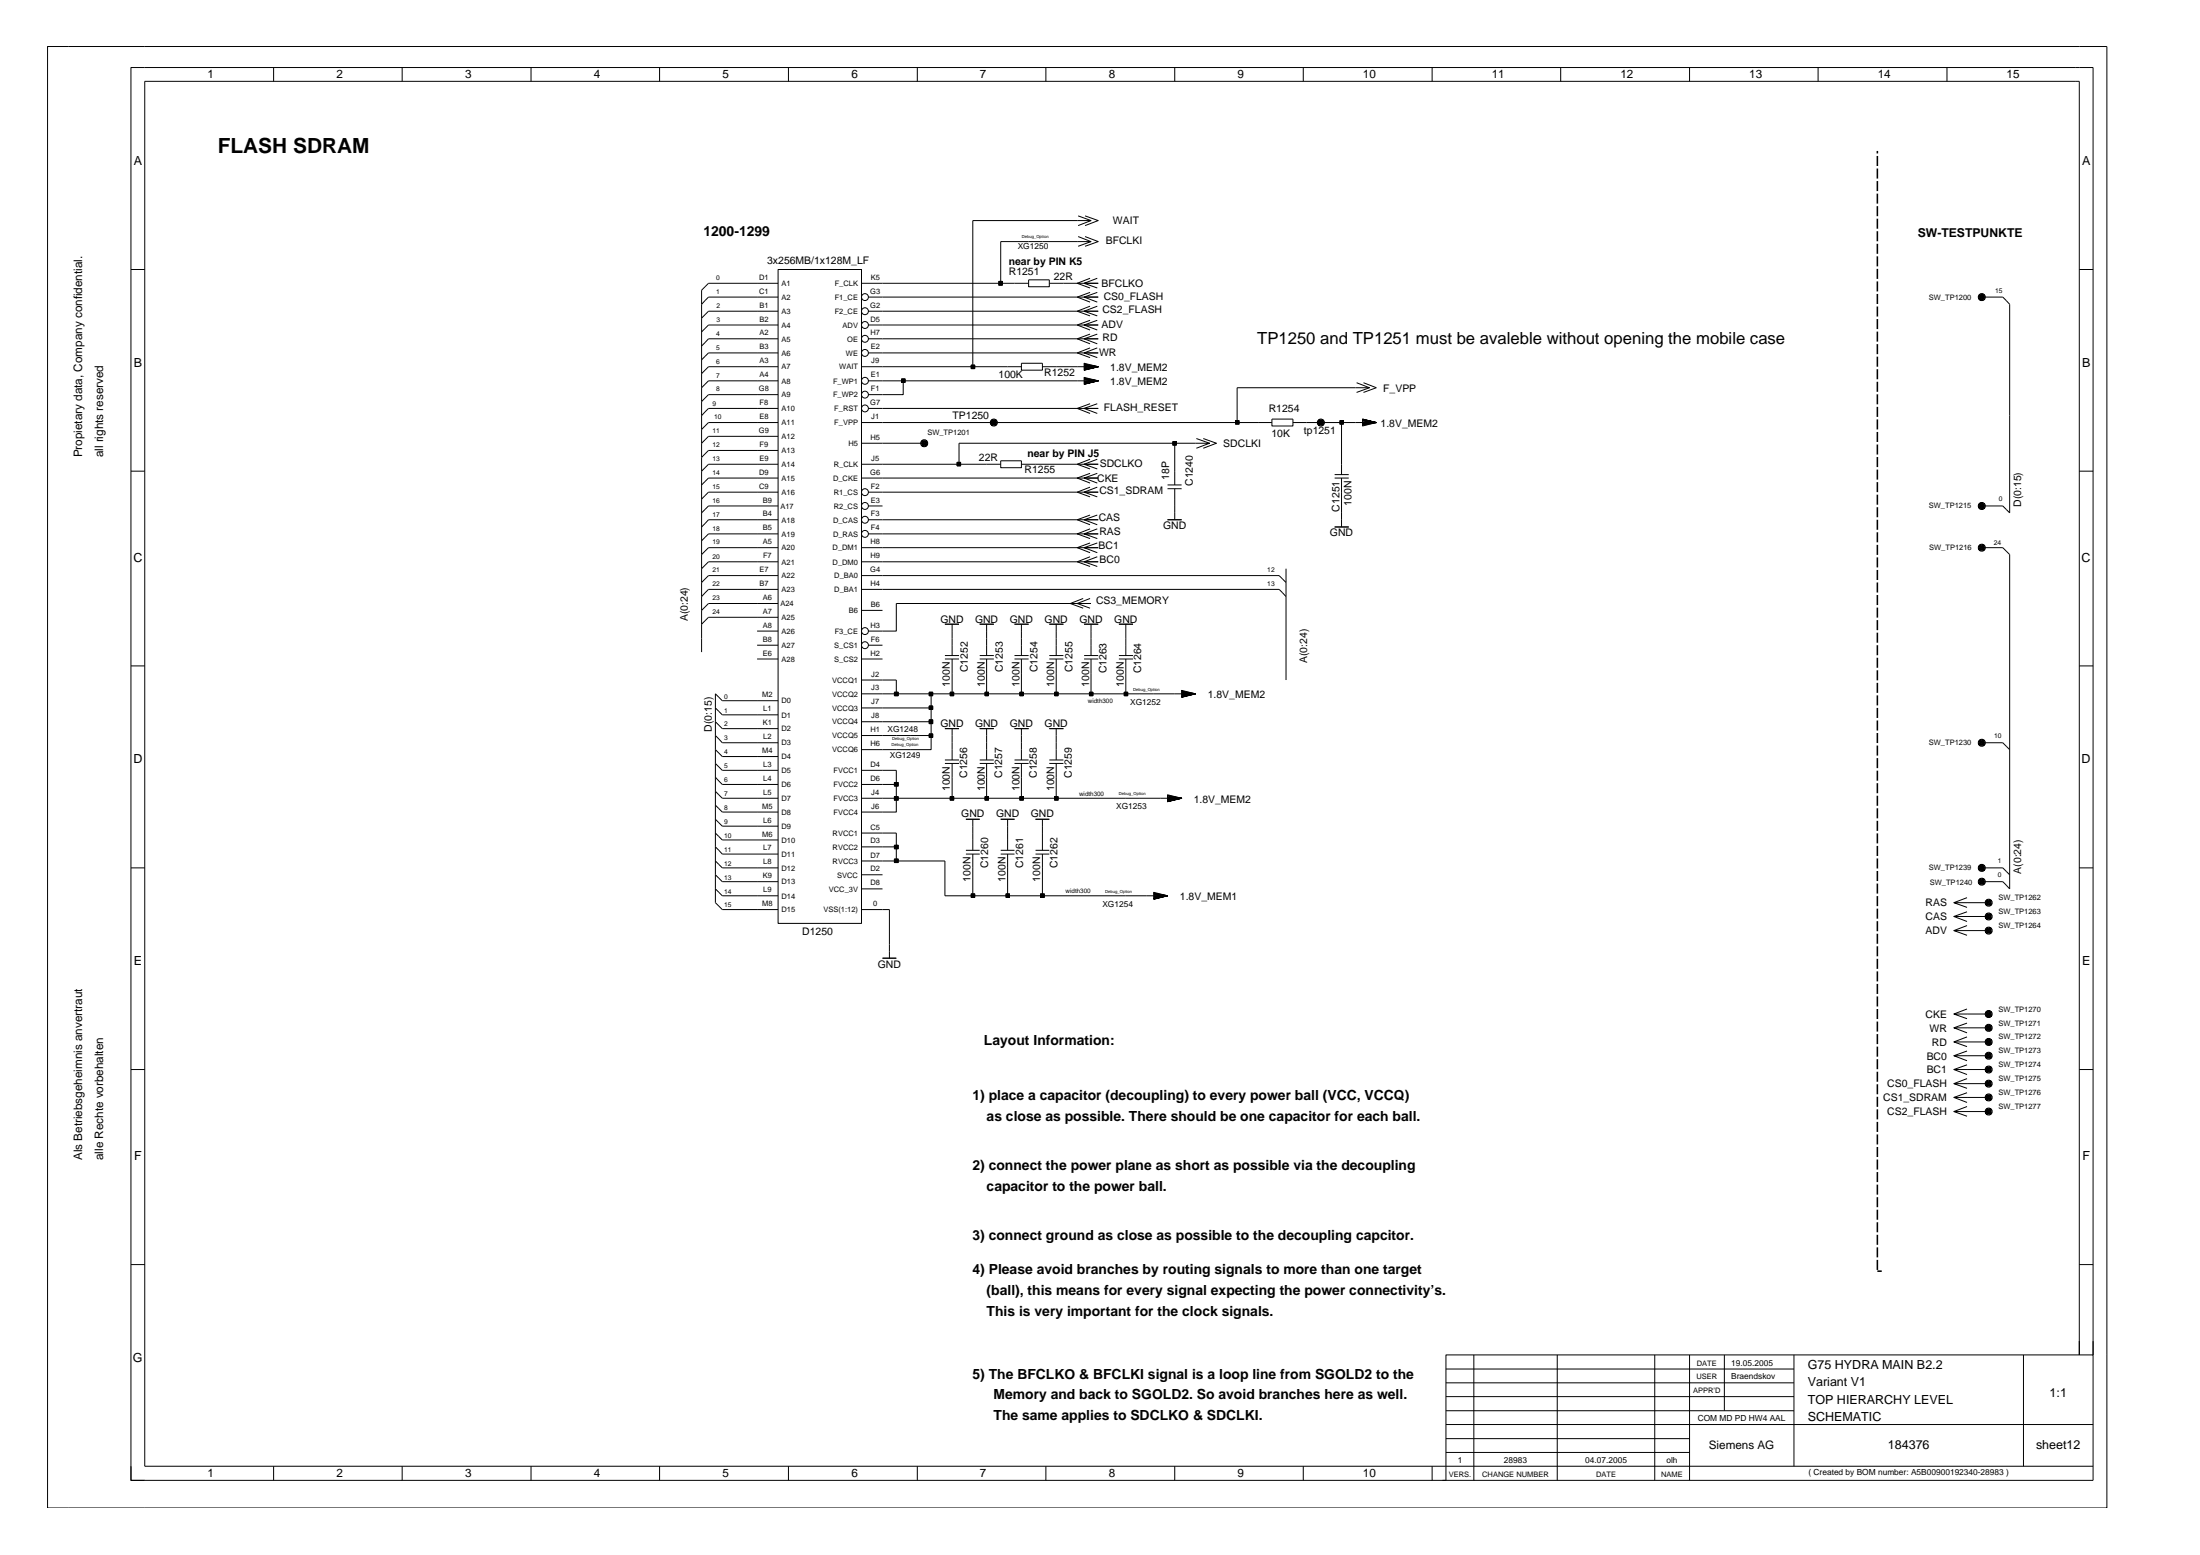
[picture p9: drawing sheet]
<svg xmlns="http://www.w3.org/2000/svg" width="594mm" height="420mm" viewBox="0 0 594 420" stroke-linecap="round" stroke-linejoin="round" font-family="sans-serif">
<g fill="none" stroke="#000" stroke-width=".27">
<path d="M12.8 12.6h556.1v394.5h-556.1zM73.9 18.2v3.8M108.6 18.2v3.8M143.4 18.2v3.8M178.1 18.2v3.8M212.9 18.2v3.8M247.7 18.2v3.8M282.4 18.2v3.8M317.2 18.2v3.8M351.9 18.2v3.8M386.7 18.2v3.8M421.4 18.2v3.8"/>
<path d="M456.2 18.2v3.8M491 18.2v3.8M525.8 18.2v3.8M291.1 58.3l3.5 1.2M293 58.3l3.6 1.2-3.6 1.4M35.4 72.8h3.7M210.1 72.8h22.5v176.5h-22.5zM210.1 76.5h-18.8l-1.8 1.8v97.8M232.6 76.5h45.2M269.7 76h1v1h-1zM277.8 75.6h5.6v1.8h-5.6zM291.1 60.9l3.5-1.4h-31.9v39.5"/>
<path d="M291.1 66.5l3.5-1.3h-24.4v11.3M291.1 63.9l3.5 1.3M292.7 76.5l3.6 1.3M293 63.9l3.6 1.3-3.6 1.3M294.4 75.1l-3.5 1.4 3.5 1.3M294.4 78.9l-3.5 1.3 3.5 1.4M296.3 75.1l-3.6 1.4h3.9h-13.2M296.3 78.9l-3.6 1.3 3.6 1.4M561.5 72.8h3.7M210.1 99h-18.8l-1.8 1.9M210.1 84h-18.8l-1.8 1.9M210.1 95.3h-18.8l-1.8 1.8"/>
<path d="M210.1 91.5h-18.8l-1.8 1.9M210.1 87.7h-18.8l-1.8 1.9M210.1 80.2h-18.8l-1.8 2M232.6 99h43.2M234.5 91.5h62.1M234.5 87.7h62.1M234.5 84h62.1M234.5 80.2h62.1M234.5 95.3h62.1M262.3 98.6h.9v.9h-.9zM275.8 98.1h5.7v1.8h-5.7zM281.5 99h15.1l-3.9 .2"/>
<path d="M292.7 99.8l3.9-.8-3.9 .9v-1.8l3.9 .9-3.9 .9M292.7 99.4l3.9-.4-3.9 .6M292.7 98.7l3.9 .3-3.9-.2M292.7 98.2l3.9 .8-3.9-.5M294.4 86.5l-3.5 1.2 3.5 1.4M294.4 82.7l-3.5 1.3 3.5 1.3M294.4 90.2l-3.5 1.3 3.5 1.3M294.4 93.9l-3.5 1.4 3.5 1.2M296.3 86.5l-3.6 1.2 3.6 1.4M296.3 82.7l-3.6 1.3 3.6 1.3M296.3 90.2l-3.6 1.3 3.6 1.3M296.3 93.9l-3.6 1.4 3.6 1.2"/>
<path d="M534.8 80l.5-.1 .2 .5-.5 .1zM535.1 80.2h5.7l1.9 2v56.3l-1.9-1.9h-5.7M210.1 114.1h-18.8l-1.8 1.8M210.1 102.8h-18.8l-1.8 1.9M210.1 106.5h-18.8l-1.8 1.9M210.1 110.3h-18.8l-1.8 1.9M210.1 117.8h-18.8l-1.8 1.9M232.6 114.1h110.9M232.6 119.7h17M234.5 102.8h62.1l-3.9 .2M243.5 102.3h.9v.9h-.9zM243.9 102.8v3.7h-9.4"/>
<path d="M249.2 119.5l.5-.2 .2 .5-.5 .2zM267.9 113.6h.9v.9h-.9zM268 113.9l.5-.2 .2 .5-.5 .2zM292.7 103.6l3.9-.8-3.9 .9v-1.8l3.9 .9-3.9 .9M292.7 103.2l3.9-.4-3.9 .5M292.7 102.4l3.9 .4-3.9-.2M292.7 102.1l3.9 .7-3.9-.6M292.7 110.3l3.6 1.3M294.4 109l-3.5 1.3 3.5 1.3M296.3 109l-3.6 1.3h3.9h-62.1M316.7 119.2h.9v1h-.9zM317.2 119.7v11.2"/>
<path d="M323.1 118.4l3.5 1.3M324.9 118.4l3.6 1.3-3.6 1.3M333.6 113.6h1v.9h-1zM343.5 113.1h5.6v1.9h-5.6zM356.2 113.6h.9v.9h-.9zM356.3 113.9l.5-.2 .2 .5-.5 .2zM361.8 113.6h1v.9h-1zM362.3 114.1v14M366.3 103.3l3.5 1.4-3.5 1.2M367.9 113.1l3.8 1-3.8 .9v-1.9l3.8 1-3.8-.8M367.9 113.5l3.8 .6-3.8-.4M367.9 113.9l3.8 .2h-22.6"/>
<path d="M367.9 114.2l3.8-.1-3.8 .3M367.9 114.6l3.8-.5-3.8 .7M368.2 103.3l3.5 1.4-3.5 1.2M369.8 104.7h-35.7v9.4M35.4 127.2h3.7M210.1 125.3h-18.8l-1.8 1.9M210.1 129.1h-18.8l-1.8 1.8M210.1 136.6h-18.8l-1.8 1.9M210.1 132.9h-18.8l-1.8 1.8M210.1 121.6h-18.8l-1.8 1.9M232.6 125.3h37.6M234.5 132.9h62.1"/>
<path d="M234.5 136.6h3.8M258.5 124.8h.9v1h-.9zM270.2 124.4h5.6v1.9h-5.6zM275.8 125.3h20.8M292.7 129.1l3.6 1.3M294.4 127.8l-3.5 1.3 3.5 1.3M294.4 139.1l-3.5 1.2 3.5 1.4M294.4 124l-3.5 1.3 3.5 1.3M294.4 131.5l-3.5 1.4 3.5 1.2M296.3 139.1l-3.6 1.2 3.6 1.4M296.3 127.8l-3.6 1.3h3.9h-64M296.3 124l-3.6 1.3 3.6 1.3"/>
<path d="M296.3 131.5l-3.6 1.4 3.6 1.2M315.3 130.9h3.8M315.3 131.9h3.8M317.2 131.9v8.4M323.1 121l3.5-1.3h-67.6v5.6M360.4 129.1h3.8M360.4 128.1h3.8M362.3 129.1v13.2M534.8 136.4l.5-.1 .2 .5-.5 .1zM561.5 127.2h3.7M210.1 159.1h-18.8l-1.8 2M210.1 140.3h-18.8l-1.8 2"/>
<path d="M210.1 151.7h-18.8l-1.8 1.8M210.1 147.9h-18.8l-1.8 1.8M210.1 144.1h-18.8l-1.8 1.9M210.1 155.4h-18.8l-1.8 1.9M232.6 147.9h64h-3.9l3.6 1.3M232.6 151.7h64M232.6 155.4h112.8l1.9 1.9M232.6 159.1h112.8l1.9 2M234.5 144.1h62.1h-3.9l3.6 1.3M234.5 140.3h62.1M294.4 146.6l-3.5 1.3 3.5 1.3M294.4 142.8l-3.5 1.3 3.5 1.3"/>
<path d="M294.4 150.3l-3.5 1.4 3.5 1.2M296.3 150.3l-3.6 1.4 3.6 1.2M296.3 146.6l-3.6 1.3M296.3 142.8l-3.6 1.3M315.3 140.3h3.8M347.3 153.5v30.1M360.4 142.3h3.8M534.8 147.7l.5-.2 .2 .5-.5 .2zM535.1 147.9h5.7l1.9 1.8v90.3l-1.9-2h-5.7M35.4 179.8h3.7M204.4 177.9h5.7M204.4 170.4h5.7"/>
<path d="M204.4 174.2h5.7M210.1 162.9h-18.8l-1.8 1.9M210.1 166.7h-18.8l-1.8 1.8M232.6 177.9h5.7M232.6 164.8h5.7M234.5 174.2h3.8M255.2 168.5h3.8M255.2 177.9h3.8M255.2 177h3.8M257.1 168.5v8.5M257.1 177.9v9.4M264.6 168.5h3.8"/>
<path d="M264.6 177.9h3.8M264.6 177h3.8M266.4 168.5v8.5M266.4 177.9v9.4M274 168.5h3.8M274 177.9h3.8M274 177h3.8M275.8 168.5v8.5M275.8 177.9v9.4M283.4 168.5h3.8M283.4 177.9h3.8M283.4 177h3.8"/>
<path d="M285.2 168.5v8.5M285.2 177.9v9.4M292.5 161.6l-3.5 1.3 3.5 1.3M292.7 168.5h3.9M292.7 177.9h3.9M292.7 177h3.9M294.4 161.6l-3.5 1.3 3.5 1.3M294.6 162.9h-52.6v7.5h-7.5M294.6 168.5v8.5M294.6 177.9v9.4M302.1 168.5h3.9M302.1 177.9h3.9"/>
<path d="M302.1 177h3.9M304 168.5v8.5M304 177.9v9.4M561.5 179.8h3.7M193.2 194.8l1.8 1.9h15.1M193.2 191.1l1.8 1.9h15.1M193.2 198.6l1.8 1.9h15.1M210.1 189.2h-15.1l-1.8-1.9v56.4l1.8 1.9h15.1M232.6 187.3h90.2l-3.7 .2M232.6 191.1h18.8M232.6 183.6h9.4v3.7M232.6 194.8h18.8"/>
<path d="M232.6 198.6h18.8M241.5 186.9h1v.9h-1zM250.9 198.1h1v1h-1zM250.9 194.3h1v1.1h-1zM250.9 190.6h1v.9h-1zM250.9 186.9h1v.9h-1zM251.4 198.6v3.8h-18.8M251.4 187.3v11.3M255.2 196.7h3.8M256.6 186.9h.9v.9h-.9zM257.1 196.7v8.5M264.6 196.7h3.8"/>
<path d="M266 186.9h.9v.9h-.9zM266.4 196.7v8.5M274 196.7h3.8M275.4 186.9h.9v.9h-.9zM275.8 196.7v8.5M283.4 196.7h3.8M284.8 186.9h.9v.9h-.9zM285.2 196.7v8.5M294.2 186.9h.9v.9h-.9zM303.6 186.9h.9v.9h-.9zM319.1 188.1l3.7-.8-3.7 .9v-1.8l3.7 .9-3.7 .9M319.1 187.7l3.7-.4-3.7 .6"/>
<path d="M319.1 187l3.7 .3-3.7-.2M319.1 186.5l3.7 .8-3.7-.5M193.2 209.8l1.8 2h15.1M193.2 217.4l1.8 1.8h15.1M193.2 206.1l1.8 1.9h15.1M193.2 213.6l1.8 1.9h15.1M193.2 202.4l1.8 1.8h15.1M232.6 215.5h86.5l-3.8 .2M232.6 208h9.4v11.2h-9.4M232.6 211.8h9.4M241.5 215.1h1v.9h-1zM241.5 211.3h1v.9h-1z"/>
<path d="M255.2 206.1h3.8M255.2 205.2h3.8M256.6 215.1h.9v.9h-.9zM257.1 206.1v9.4M264.6 206.1h3.8M264.6 205.2h3.8M266 215.1h.9v.9h-.9zM266.4 206.1v9.4M274 206.1h3.8M274 205.2h3.8M275.4 215.1h.9v.9h-.9zM275.8 206.1v9.4"/>
<path d="M283.4 206.1h3.8M283.4 205.2h3.8M284.8 215.1h.9v.9h-.9zM285.2 206.1v9.4M315.3 216.3l3.8-.8-3.8 .9v-1.8l3.8 .9-3.8 .9M315.3 215.9l3.8-.4-3.8 .6M315.3 215.2l3.8 .3-3.8-.2M315.3 214.7l3.8 .8-3.8-.6M534.8 200.3l.5-.1 .2 .5-.5 .2zM535.1 200.5h5.7l1.9 1.9M35.4 234.3h3.7M193.2 236.2l1.8 1.8h15.1"/>
<path d="M193.2 240l1.8 1.8h15.1M193.2 228.6l1.8 2h15.1M193.2 221.2l1.8 1.8h15.1M193.2 224.9l1.8 1.9h15.1M193.2 232.4l1.8 1.9h15.1M232.6 232.4h22.6v9.4h60.1l-3.8 .2M232.6 240h5.7M232.6 224.9h9.4v7.5M232.6 228.6h9.4M232.6 236.2h5.7M241.5 231.9h1v1h-1zM241.5 228.2h1v.9h-1z"/>
<path d="M260.8 230.6h3.8M260.8 221.2h3.8M260.8 229.6h3.8M262.7 221.2v8.4M262.7 230.6v11.2M270.2 230.6h3.8M270.2 221.2h3.8M270.2 229.6h3.8M272.1 221.2v8.4M272.1 230.6v11.2M279.6 230.6h3.8M279.6 221.2h3.8"/>
<path d="M279.6 229.6h3.8M281.5 221.2v8.4M281.5 230.6v11.2M534.8 234.1l.5-.1 .2 .5-.5 .1zM534.8 237.9l.5-.2 .2 .5-.5 .2zM535.1 234.3h5.7l1.9 1.9M561.5 234.3h3.7M232.6 245.6h7.6v13.1M238.3 258.7h3.7M262.3 241.3h.9v1h-.9zM271.7 241.3h.9v1h-.9zM281 241.3h1v1h-1z"/>
<path d="M311.5 242.6l3.8-.8-3.8 1v-1.9l3.8 .9-3.8 1M311.5 242.2l3.8-.4-3.8 .5M311.5 241.4l3.8 .4-3.8-.1M311.5 241.1l3.8 .7-3.8-.6M531.2 242.3l-3.6 1.4M531.2 249.9l-3.6 1.3M531.2 246.2l-3.6 1.2M536.7 243.5l.5-.1 .1 .5-.5 .1zM536.7 247.3l.5-.2 .1 .5-.5 .2zM536.7 251.1l.5-.2 .1 .5-.5 .2zM537 243.7h-9.4l3.6 1.3M537 251.2h-9.4l3.6 1.3"/>
<path d="M537 247.4h-9.4l3.6 1.4M531.2 279.9l-3.6 1.4 3.6 1.3M531.2 272.4l-3.6 1.4M531.2 276.2l-3.6 1.3M536.7 273.6l.5-.2 .1 .5-.5 .2zM536.7 277.3l.5-.2 .1 .6-.5 .1zM537 273.8h-9.4l3.6 1.2M537 277.5h-9.4l3.6 1.3M35.4 288.7h3.7M527.6 281.3h9.4M531.2 283.7l-3.6 1.3M531.2 291.2l-3.6 1.4"/>
<path d="M531.2 287.5l-3.6 1.2M531.2 295l-3.6 1.3M531.2 298.7l-3.6 1.4M536.7 292.4l.5-.2 .1 .5-.5 .2zM536.7 288.6l.5-.2 .1 .5-.5 .2zM536.7 281.1l.5-.1 .1 .5-.5 .1zM536.7 299.9l.5-.2 .1 .6-.5 .1zM536.7 284.8l.5-.1 .1 .5-.5 .2zM536.7 296.1l.5-.2 .1 .5-.5 .2zM537 285h-9.4l3.6 1.4M537 292.6h-9.4l3.6 1.2M537 288.7h-9.4l3.6 1.4"/>
<path d="M537 296.3h-9.4l3.6 1.3M561.5 288.7h3.7M537 300.1h-9.4l3.6 1.3M35.4 341.4h3.7M561.5 341.4h3.7M390.5 377h93.9M390.5 373.3h93.9M390.5 369.6h93.9M398 365.8v33.9M420.5 365.8v33.9M446.8 365.8v33.9M456.2 365.8v33.9"/>
<path d="M465.6 365.8v15.1M484.4 365.8v30M546.4 365.8v30M561.5 365.8v-343.8h-522.4v373.8h526.1M565.2 365.8v-347.6h-529.8v381.5h3.7M35.4 395.8v3.9h3.7M39.1 399.7h526.1v-33.9h-174.7v33.9M73.9 395.8v3.9M108.6 395.8v3.9M143.4 395.8v3.9M178.1 395.8v3.9M212.9 395.8v3.9"/>
<path d="M247.7 395.8v3.9M282.4 395.8v3.9M317.2 395.8v3.9M351.9 395.8v3.9M386.7 395.8v3.9M390.5 392.1h65.7M390.5 388.4h65.7M390.5 384.6h174.7M390.5 380.9h93.9"/>
<circle cx="233.6" cy="80.2" r=".93"/>
<circle cx="233.6" cy="87.7" r=".93"/>
<circle cx="233.6" cy="84" r=".93"/>
<circle cx="233.6" cy="95.3" r=".93"/>
<circle cx="233.6" cy="91.5" r=".93"/>
<circle cx="535.1" cy="80.2" r=".69"/>
<circle cx="535.1" cy="80.2" r=".17"/>
<circle cx="535.2" cy="80.2" r=".94"/>
<circle cx="535.2" cy="80.2" r=".51"/>
<circle cx="233.6" cy="102.8" r=".93"/>
<circle cx="233.6" cy="110.3" r=".93"/>
<circle cx="233.6" cy="106.5" r=".93"/>
<circle cx="249.5" cy="119.7" r=".69"/>
<circle cx="249.6" cy="119.7" r=".17"/>
<circle cx="249.6" cy="119.7" r=".94"/>
<circle cx="249.6" cy="119.7" r=".51"/>
<circle cx="268.3" cy="114.1" r=".69"/>
<circle cx="268.4" cy="114.1" r=".17"/>
<circle cx="268.4" cy="114.1" r=".94"/>
<circle cx="268.4" cy="114.1" r=".51"/>
<circle cx="356.6" cy="114.1" r=".69"/>
<circle cx="356.7" cy="114.1" r=".17"/>
<circle cx="356.7" cy="114.1" r=".94"/>
<circle cx="356.7" cy="114.1" r=".51"/>
<circle cx="233.6" cy="132.9" r=".93"/>
<circle cx="233.6" cy="136.6" r=".93"/>
<circle cx="535.1" cy="136.6" r=".69"/>
<circle cx="535.1" cy="136.6" r=".17"/>
<circle cx="535.2" cy="136.6" r=".94"/>
<circle cx="535.2" cy="136.6" r=".51"/>
<circle cx="233.6" cy="144.1" r=".93"/>
<circle cx="233.6" cy="140.3" r=".93"/>
<circle cx="535.1" cy="147.9" r=".69"/>
<circle cx="535.1" cy="147.9" r=".17"/>
<circle cx="535.2" cy="147.9" r=".94"/>
<circle cx="535.2" cy="147.9" r=".51"/>
<circle cx="233.6" cy="174.2" r=".93"/>
<circle cx="233.6" cy="170.4" r=".93"/>
<circle cx="535.1" cy="200.5" r=".69"/>
<circle cx="535.1" cy="200.5" r=".17"/>
<circle cx="535.2" cy="200.5" r=".94"/>
<circle cx="535.2" cy="200.5" r=".51"/>
<circle cx="535.1" cy="234.3" r=".69"/>
<circle cx="535.1" cy="238" r=".69"/>
<circle cx="535.1" cy="234.3" r=".17"/>
<circle cx="535.1" cy="238" r=".17"/>
<circle cx="535.2" cy="238" r=".94"/>
<circle cx="535.2" cy="234.3" r=".94"/>
<circle cx="535.2" cy="238" r=".51"/>
<circle cx="535.2" cy="234.3" r=".51"/>
<circle cx="537" cy="243.7" r=".69"/>
<circle cx="537" cy="251.2" r=".69"/>
<circle cx="537" cy="247.4" r=".69"/>
<circle cx="537" cy="251.2" r=".17"/>
<circle cx="537" cy="247.4" r=".17"/>
<circle cx="537" cy="243.7" r=".17"/>
<circle cx="537" cy="247.4" r=".94"/>
<circle cx="537" cy="251.2" r=".94"/>
<circle cx="537" cy="243.7" r=".94"/>
<circle cx="537.1" cy="243.7" r=".51"/>
<circle cx="537.1" cy="251.2" r=".51"/>
<circle cx="537.1" cy="247.4" r=".51"/>
<circle cx="537" cy="273.8" r=".69"/>
<circle cx="537" cy="277.5" r=".69"/>
<circle cx="537" cy="277.5" r=".17"/>
<circle cx="537" cy="273.8" r=".17"/>
<circle cx="537" cy="277.5" r=".94"/>
<circle cx="537" cy="273.8" r=".94"/>
<circle cx="537.1" cy="273.8" r=".51"/>
<circle cx="537.1" cy="277.5" r=".51"/>
<circle cx="537" cy="292.6" r=".69"/>
<circle cx="537" cy="281.3" r=".69"/>
<circle cx="537" cy="285" r=".69"/>
<circle cx="537" cy="296.3" r=".69"/>
<circle cx="537" cy="288.8" r=".69"/>
<circle cx="537" cy="288.7" r=".17"/>
<circle cx="537" cy="285" r=".17"/>
<circle cx="537" cy="281.3" r=".17"/>
<circle cx="537" cy="296.3" r=".17"/>
<circle cx="537" cy="292.6" r=".17"/>
<circle cx="537" cy="281.3" r=".94"/>
<circle cx="537" cy="285" r=".94"/>
<circle cx="537" cy="296.3" r=".94"/>
<circle cx="537" cy="292.6" r=".94"/>
<circle cx="537" cy="288.7" r=".94"/>
<circle cx="537.1" cy="281.3" r=".51"/>
<circle cx="537.1" cy="285" r=".51"/>
<circle cx="537.1" cy="288.7" r=".51"/>
<circle cx="537.1" cy="296.3" r=".51"/>
<circle cx="537.1" cy="292.5" r=".51"/>
<circle cx="537" cy="300.1" r=".69"/>
<circle cx="537" cy="300.1" r=".17"/>
<circle cx="537" cy="300.1" r=".94"/>
<circle cx="537.1" cy="300.1" r=".51"/>
</g>
<g fill="#000">
<path d="M269.7 76h1v1h-1z" fill-rule="evenodd"/>
<path d="M262.3 98.6h.9v.9h-.9z" fill-rule="evenodd"/>
<path d="M243.5 102.3h.9v.9h-.9z" fill-rule="evenodd"/>
<path d="M267.9 113.6h.9v.9h-.9z" fill-rule="evenodd"/>
<path d="M333.6 113.6h1v.9h-1z" fill-rule="evenodd"/>
<path d="M356.2 113.6h.9v.9h-.9z" fill-rule="evenodd"/>
<path d="M361.8 113.6h1v.9h-1z" fill-rule="evenodd"/>
<path d="M258.5 124.8h.9v1h-.9z" fill-rule="evenodd"/>
<path d="M316.7 119.2h.9v1h-.9z" fill-rule="evenodd"/>
<path d="M241.5 186.9h1v.9h-1z" fill-rule="evenodd"/>
<path d="M250.9 198.1h1v1h-1z" fill-rule="evenodd"/>
<path d="M250.9 194.3h1v1.1h-1z" fill-rule="evenodd"/>
<path d="M250.9 190.6h1v.9h-1z" fill-rule="evenodd"/>
<path d="M250.9 186.9h1v.9h-1z" fill-rule="evenodd"/>
<path d="M256.6 186.9h.9v.9h-.9z" fill-rule="evenodd"/>
<path d="M266 186.9h.9v.9h-.9z" fill-rule="evenodd"/>
<path d="M275.4 186.9h.9v.9h-.9z" fill-rule="evenodd"/>
<path d="M284.8 186.9h.9v.9h-.9z" fill-rule="evenodd"/>
<path d="M294.2 186.9h.9v.9h-.9z" fill-rule="evenodd"/>
<path d="M303.6 186.9h.9v.9h-.9z" fill-rule="evenodd"/>
<path d="M241.5 215.1h1v.9h-1z" fill-rule="evenodd"/>
<path d="M241.5 211.3h1v.9h-1z" fill-rule="evenodd"/>
<path d="M256.6 215.1h.9v.9h-.9z" fill-rule="evenodd"/>
<path d="M266 215.1h.9v.9h-.9z" fill-rule="evenodd"/>
<path d="M275.4 215.1h.9v.9h-.9z" fill-rule="evenodd"/>
<path d="M284.8 215.1h.9v.9h-.9z" fill-rule="evenodd"/>
<path d="M241.5 231.9h1v1h-1z" fill-rule="evenodd"/>
<path d="M241.5 228.2h1v.9h-1z" fill-rule="evenodd"/>
<path d="M262.3 241.3h.9v1h-.9z" fill-rule="evenodd"/>
<path d="M271.7 241.3h.9v1h-.9z" fill-rule="evenodd"/>
<path d="M281 241.3h1v1h-1z" fill-rule="evenodd"/>
</g>
<g fill="none" stroke="#000" stroke-width=".42">
<path d="M507 40.8v.6M507 42.1v2.7M507 45.5v2.7M507 48.9v2.7M507 52.3v2.7M507 55.7v2.7M507 59v2.8M507 62.4v2.7M507 65.8v2.7M507 69.2v2.7M507 72.6v2.7M507 76v2.7"/>
<path d="M507 79.4v2.7M507 82.7v2.8M507 86.1v2.7M507 89.5v2.7M507 92.9v2.7M507 96.3v2.7M507 99.7v2.7M507 103.1v2.7M507 106.5v2.7M507 109.8v2.8M507 113.2v2.7M507 116.6v2.7"/>
<path d="M507 120v2.7M507 123.4v2.7M507 126.8v2.7M507 130.2v2.7M507 133.5v2.8M507 136.9v2.7M507 140.3v2.7M507 143.7v2.7M507 147.1v2.7M507 150.5v2.7M507 153.9v2.7M507 157.3v2.7"/>
<path d="M507 160.6v2.8M507 164v2.7M507 167.4v2.7M507 170.8v2.7M507 174.2v2.7M507 177.6v2.7M507 181v2.7M507 184.3v2.8M507 187.7v2.7M507 191.1v2.7M507 194.5v2.7M507 197.9v2.7"/>
<path d="M507 201.3v2.7M507 204.7v2.7M507 208.1v2.7M507 211.4v2.8M507 214.8v2.7M507 218.2v2.7M507 221.6v2.7M507 225v2.7M507 228.4v2.7M507 231.8v2.7M507 235.1v2.8M507 238.5v2.7"/>
<path d="M507 241.9v2.7M507 245.3v2.7M507 248.7v2.7M507 252.1v2.7M507 255.5v2.7M507 258.9v2.7M507 262.2v2.8M507 265.6v2.7M507 269v2.7M507 272.4v2.7M507 275.8v2.7M507 279.2v2.7"/>
<path d="M507 282.6v2.7M507 285.9v2.8M507 289.3v2.7M507 292.7v2.7M507 296.1v2.7M507 299.5v2.7M507 302.9v2.7M507 306.3v2.7M507 309.7v2.7M507 313v2.8M507 316.4v2.7M507 319.8v2.7"/>
<path d="M507 323.2v2.7M507 326.6v2.7M507 330v2.7M507 333.4v2.7M507 336.7v2.8M507 343.2h1.1M507 340.1v2.7"/>
</g>
<text font-size="5.6" x="58.8" y="41.3">FLASH SDRAM</text>
<text font-size="4.5" x="339.5" y="92.9">TP1250 and TP1251 must be avaleble without opening the mobile case</text>
<g font-size="3.8">
<text x="190" y="63.8">1200-1299</text>
<text x="265.7" y="282.1">Layout Information:</text>
<text x="262.6" y="297">1) place a capacitor (decoupling) to every power ball (VCC, VCCQ)</text>
<text x="266.4" y="302.7">as close as possible. There should be one capacitor for each ball.</text>
<text x="262.6" y="315.8">2) connect the power plane as short as possible via the decoupling</text>
<text x="266.4" y="321.5">capacitor to the power ball.</text>
<text x="262.6" y="334.6">3) connect ground as close as possible to the decoupling capcitor.</text>
<text x="262.6" y="344">4) Please avoid branches by routing signals to more than one target</text>
<text x="266.4" y="349.6">(ball), this means for every signal expecting the power connectivity’s.</text>
<text x="266.4" y="355.3">This is very important for the clock signals.</text>
<text x="262.6" y="372.2">5) The BFCLKO &amp; BFCLKI signal is a loop line from SGOLD2 to the</text>
<text x="268.3" y="377.8">Memory and back to SGOLD2. So avoid branches here as well.</text>
<text x="268.3" y="383.5">The same applies to SDCLKO &amp; SDCLKI.</text>
</g>
<g font-size="3.4">
<text x="36.1" y="44.6">A</text>
<text x="562.2" y="44.6">A</text>
<text x="36.1" y="99">B</text>
<text x="562.2" y="99">B</text>
<text x="36" y="151.7">C</text>
<text x="562.1" y="151.7">C</text>
<text x="36" y="206.1">D</text>
<text x="562.1" y="206.1">D</text>
<text x="36.1" y="260.6">E</text>
<text x="562.2" y="260.6">E</text>
<text x="36.2" y="313.2">F</text>
<text x="562.3" y="313.2">F</text>
<text x="35.9" y="367.7">G</text>
<text x="488.2" y="369.6">G75 HYDRA MAIN B2.2</text>
<text x="488.2" y="374.3">Variant V1</text>
<text x="553.5" y="377">1:1</text>
<text x="488.2" y="379">TOP HIERARCHY LEVEL</text>
<text x="488.2" y="383.7">SCHEMATIC</text>
<text x="509.8" y="391.2">184376</text>
<text x="549.8" y="391.2">sheet12</text>
</g>
<text font-size="3.3" x="517.9" y="64">SW-TESTPUNKTE</text>
<g font-size="3.2">
<text x="56.1" y="21">1</text>
<text x="90.9" y="21">2</text>
<text x="125.6" y="21">3</text>
<text x="160.4" y="21">4</text>
<text x="195.1" y="21">5</text>
<text x="229.9" y="21">6</text>
<text x="264.6" y="21">7</text>
<text x="299.4" y="21">8</text>
<text x="334.2" y="21">9</text>
<text x="368" y="21">10</text>
<text x="402.8" y="21">11</text>
<text x="437.6" y="21">12</text>
<text x="472.4" y="21">13</text>
<text x="507.1" y="21">14</text>
<text x="541.9" y="21">15</text>
<text x="22.2" y="123.5" transform="rotate(-90 22.2 123.5)">Propietary data, Company confidential.</text>
<text x="27.8" y="123.5" transform="rotate(-90 27.8 123.5)">all rights reserved</text>
<text x="22.2" y="313.2" transform="rotate(-90 22.2 313.2)">Als Betriebsgeheimnis anvertraut</text>
<text x="27.8" y="313.2" transform="rotate(-90 27.8 313.2)">alle Rechte vorbehalten</text>
<text x="461.4" y="391.2">Siemens AG</text>
<text x="56.1" y="398.7">1</text>
<text x="90.9" y="398.7">2</text>
<text x="125.6" y="398.7">3</text>
<text x="160.4" y="398.7">4</text>
<text x="195.1" y="398.7">5</text>
<text x="229.9" y="398.7">6</text>
<text x="264.6" y="398.7">7</text>
<text x="299.4" y="398.7">8</text>
<text x="334.2" y="398.7">9</text>
<text x="368" y="398.7">10</text>
</g>
<g font-size="2.8">
<text x="298.6" y="65.9">BFCLKI</text>
<text x="300.5" y="60.6">WAIT</text>
<text x="207.2" y="71.4">3x256MB/1x128M_LF</text>
<text x="272.4" y="71.5">near by PIN K5</text>
<text x="272.4" y="74.1">R1251</text>
<text x="284.6" y="75.6">22R</text>
<text x="297.5" y="77.6">BFCLKO</text>
<text x="298" y="80.9">CS0_FLASH</text>
<text x="297.5" y="88.5">ADV</text>
<text x="297.7" y="84.6">CS2_FLASH</text>
<text x="297.7" y="92.2">RD</text>
<text x="282" y="101.6">R1252</text>
<text x="296.8" y="96.1">WR</text>
<text x="299.8" y="100.2">1.8V_MEM2</text>
<text x="269.6" y="102.1">100K</text>
<text x="299.8" y="103.9">1.8V_MEM2</text>
<text x="373.5" y="105.8">F_VPP</text>
<text x="257.2" y="113">TP1250</text>
<text x="298.1" y="111">FLASH_RESET</text>
<text x="342.6" y="111.1">R1254</text>
<text x="343.3" y="118">10K</text>
<text x="352.1" y="117.1">tp1251</text>
<text x="372.8" y="115.3">1.8V_MEM2</text>
<text x="264.3" y="124.6">22R</text>
<text x="277.5" y="123.5">near by PIN J5</text>
<text x="330.3" y="120.8">SDCLKI</text>
<text x="276.7" y="127.6">R1255</text>
<text x="296.3" y="130">CKE</text>
<text x="297" y="126">SDCLKO</text>
<text x="315.7" y="129.6" transform="rotate(-90 315.7 129.6)">18P</text>
<text x="322.1" y="131.2" transform="rotate(-90 322.1 131.2)">C1240</text>
<text x="296.9" y="133.2">CS1_SDRAM</text>
<text x="364.9" y="136.6" transform="rotate(-90 364.9 136.6)">100N</text>
<text x="545.8" y="136.8" transform="rotate(-90 545.8 136.8)">D(0:15)</text>
<text x="296.7" y="140.8">CAS</text>
<text x="314.1" y="142.9">GND</text>
<text x="361.8" y="138.1" transform="rotate(-90 361.8 138.1)">C1251</text>
<text x="296.7" y="148.1">BC1</text>
<text x="296.9" y="144.5">RAS</text>
<text x="359.1" y="144.7">GND</text>
<text x="296.9" y="152">BC0</text>
<text x="185.7" y="167.8" transform="rotate(-90 185.7 167.8)">A(0:24)</text>
<text x="296" y="163">CS3_MEMORY</text>
<text x="254" y="168.1">GND</text>
<text x="263.3" y="168.1">GND</text>
<text x="272.7" y="168.1">GND</text>
<text x="282.1" y="168.1">GND</text>
<text x="291.5" y="168.1">GND</text>
<text x="300.9" y="168.1">GND</text>
<text x="353" y="179" transform="rotate(-90 353 179)">A(0:24)</text>
<text x="256.5" y="185.4" transform="rotate(-90 256.5 185.4)">100N</text>
<text x="261.4" y="181.5" transform="rotate(-90 261.4 181.5)">C1252</text>
<text x="265.9" y="185.4" transform="rotate(-90 265.9 185.4)">100N</text>
<text x="270.8" y="181.5" transform="rotate(-90 270.8 181.5)">C1253</text>
<text x="275.3" y="185.4" transform="rotate(-90 275.3 185.4)">100N</text>
<text x="280.2" y="181.5" transform="rotate(-90 280.2 181.5)">C1254</text>
<text x="284.7" y="185.4" transform="rotate(-90 284.7 185.4)">100N</text>
<text x="289.6" y="181.5" transform="rotate(-90 289.6 181.5)">C1255</text>
<text x="294.1" y="185.4" transform="rotate(-90 294.1 185.4)">100N</text>
<text x="298.8" y="181.8" transform="rotate(-90 298.8 181.8)">C1263</text>
<text x="303.5" y="185.4" transform="rotate(-90 303.5 185.4)">100N</text>
<text x="308.2" y="181.8" transform="rotate(-90 308.2 181.8)">C1264</text>
<text x="326.1" y="188.5">1.8V_MEM2</text>
<text x="192.2" y="197.5" transform="rotate(-90 192.2 197.5)">D(0:15)</text>
<text x="254" y="196.3">GND</text>
<text x="263.3" y="196.3">GND</text>
<text x="272.7" y="196.3">GND</text>
<text x="282.1" y="196.3">GND</text>
<text x="256.5" y="213.6" transform="rotate(-90 256.5 213.6)">100N</text>
<text x="261.2" y="210" transform="rotate(-90 261.2 210)">C1256</text>
<text x="265.9" y="213.6" transform="rotate(-90 265.9 213.6)">100N</text>
<text x="270.6" y="210" transform="rotate(-90 270.6 210)">C1257</text>
<text x="275.3" y="213.6" transform="rotate(-90 275.3 213.6)">100N</text>
<text x="280" y="210" transform="rotate(-90 280 210)">C1258</text>
<text x="284.7" y="213.6" transform="rotate(-90 284.7 213.6)">100N</text>
<text x="289.4" y="210" transform="rotate(-90 289.4 210)">C1259</text>
<text x="259.6" y="220.7">GND</text>
<text x="269" y="220.7">GND</text>
<text x="278.4" y="220.7">GND</text>
<text x="322.3" y="216.7">1.8V_MEM2</text>
<text x="262.1" y="238" transform="rotate(-90 262.1 238)">100N</text>
<text x="266.9" y="234.4" transform="rotate(-90 266.9 234.4)">C1260</text>
<text x="271.5" y="238" transform="rotate(-90 271.5 238)">100N</text>
<text x="276.3" y="234.4" transform="rotate(-90 276.3 234.4)">C1261</text>
<text x="280.9" y="238" transform="rotate(-90 280.9 238)">100N</text>
<text x="285.6" y="234.4" transform="rotate(-90 285.6 234.4)">C1262</text>
<text x="545.8" y="235.9" transform="rotate(-90 545.8 235.9)">A(0:24)</text>
<text x="318.6" y="243">1.8V_MEM1</text>
<text x="520" y="244.7">RAS</text>
<text x="520" y="248.5">CAS</text>
<text x="216.6" y="252.4">D1250</text>
<text x="520" y="252.3">ADV</text>
<text x="237" y="261.2">GND</text>
<text x="520" y="274.8">CKE</text>
<text x="521.1" y="278.5">WR</text>
<text x="520.3" y="286">BC0</text>
<text x="521.7" y="282.3">RD</text>
<text x="509.6" y="293.6">CS0_FLASH</text>
<text x="520.3" y="289.8">BC1</text>
<text x="508.5" y="297.3">CS1_SDRAM</text>
<text x="509.6" y="301.1">CS2_FLASH</text>
</g>
<g font-size="2.3">
<text x="274.8" y="67.3">XG1250</text>
<text x="305.2" y="190.2">XG1252</text>
<text x="239.7" y="197.5">XG1248</text>
<text x="240.3" y="204.5">XG1249</text>
<text x="301.4" y="218.4">XG1253</text>
<text x="297.7" y="244.8">XG1254</text>
<text x="467.5" y="368.7">19.05.2005</text>
<text x="467.5" y="372.4">Braendskov</text>
<text x="458.5" y="383.7">COM MD PD HW4 AAL</text>
<text x="393.6" y="394.9">1</text>
<text x="406.1" y="394.9">28983</text>
<text x="428.1" y="394.9">04.07.2005</text>
<text x="450" y="394.9">olh</text>
<text x="488.4" y="398.2">( Created by BOM number: A5B00900192340-28983 )</text>
</g>
<g font-size="2">
<text x="205" y="75.6">D1</text>
<text x="211" y="77.2">A1</text>
<text x="225.4" y="77.2">F_CLK</text>
<text x="235.1" y="75.6">K5</text>
<text x="205" y="79.3">C1</text>
<text x="205.1" y="83.1">B1</text>
<text x="211" y="80.9">A2</text>
<text x="225.4" y="80.9">F1_CE</text>
<text x="235" y="79.3">G3</text>
<text x="235" y="83.1">G2</text>
<text x="520.9" y="80.9">SW_TP1200</text>
<text x="205.1" y="86.8">B2</text>
<text x="211" y="84.8">A3</text>
<text x="211" y="88.5">A4</text>
<text x="225.4" y="84.8">F2_CE</text>
<text x="227.5" y="88.5">ADV</text>
<text x="235.1" y="86.8">D5</text>
<text x="205.1" y="90.5">A2</text>
<text x="205.1" y="94.3">B3</text>
<text x="211" y="92.2">A5</text>
<text x="228.8" y="92.2">OE</text>
<text x="235.1" y="90.5">H7</text>
<text x="235.1" y="94.3">E2</text>
<text x="205.1" y="98.1">A3</text>
<text x="205.1" y="101.9">A4</text>
<text x="211" y="96">A6</text>
<text x="211" y="99.7">A7</text>
<text x="226.6" y="99.7">WAIT</text>
<text x="228.4" y="96">WE</text>
<text x="235.1" y="101.9">E1</text>
<text x="235.3" y="98.1">J9</text>
<text x="205" y="105.6">G8</text>
<text x="211" y="103.6">A8</text>
<text x="211" y="107.3">A9</text>
<text x="224.9" y="107.3">F_WP2</text>
<text x="224.9" y="103.6">F_WP1</text>
<text x="235.2" y="105.6">F1</text>
<text x="205.1" y="113.1">E8</text>
<text x="205.1" y="109.3">F8</text>
<text x="211" y="111">A10</text>
<text x="225.3" y="111">F_RST</text>
<text x="235" y="109.3">G7</text>
<text x="235.3" y="113.1">J1</text>
<text x="205" y="116.9">G9</text>
<text x="211" y="114.8">A11</text>
<text x="211" y="118.5">A12</text>
<text x="225.3" y="114.8">F_VPP</text>
<text x="235.1" y="118.7">H5</text>
<text x="250.4" y="117.5">SW_TP1201</text>
<text x="205.1" y="124.4">E9</text>
<text x="205.1" y="120.6">F9</text>
<text x="211" y="122.3">A13</text>
<text x="229.1" y="120.4">H5</text>
<text x="235.3" y="124.4">J5</text>
<text x="205" y="128.1">D9</text>
<text x="205" y="131.9">C9</text>
<text x="211" y="126.1">A14</text>
<text x="211" y="129.8">A15</text>
<text x="224.9" y="129.8">D_CKE</text>
<text x="225.2" y="126.1">R_CLK</text>
<text x="235" y="128.1">G6</text>
<text x="235.2" y="131.9">F2</text>
<text x="206" y="135.7">B9</text>
<text x="210.7" y="137.3">A17</text>
<text x="211" y="133.6">A16</text>
<text x="225.2" y="133.6">R1_CS</text>
<text x="225.2" y="137.3">R2_CS</text>
<text x="235.1" y="135.7">E3</text>
<text x="520.9" y="137.3">SW_TP1215</text>
<text x="206" y="143.2">B5</text>
<text x="206" y="139.4">B4</text>
<text x="211" y="141.1">A18</text>
<text x="224.9" y="141.1">D_CAS</text>
<text x="235.2" y="139.4">F3</text>
<text x="235.2" y="143.2">F4</text>
<text x="206" y="146.9">A5</text>
<text x="211" y="148.6">A20</text>
<text x="211" y="144.9">A19</text>
<text x="224.8" y="148.6">D_DM1</text>
<text x="224.9" y="144.9">D_RAS</text>
<text x="235.1" y="146.9">H8</text>
<text x="520.9" y="148.4">SW_TP1216</text>
<text x="205.1" y="154.5">E7</text>
<text x="206.1" y="150.7">F7</text>
<text x="211" y="152.4">A21</text>
<text x="224.8" y="152.4">D_DM0</text>
<text x="235" y="154.5">G4</text>
<text x="235.1" y="150.7">H9</text>
<text x="205.1" y="158.2">B7</text>
<text x="206" y="162">A6</text>
<text x="211" y="156.1">A22</text>
<text x="211" y="159.9">A23</text>
<text x="225.3" y="156.1">D_BA0</text>
<text x="225.3" y="159.9">D_BA1</text>
<text x="235.1" y="158.2">H4</text>
<text x="206" y="165.7">A7</text>
<text x="210.7" y="163.6">A24</text>
<text x="211" y="167.4">A25</text>
<text x="229.2" y="165.5">B6</text>
<text x="235.1" y="163.9">B6</text>
<text x="206" y="169.4">A8</text>
<text x="206" y="173.3">B8</text>
<text x="211" y="171.1">A26</text>
<text x="225.4" y="171.1">F3_CE</text>
<text x="235.1" y="169.4">H3</text>
<text x="235.2" y="173.3">F6</text>
<text x="206" y="177">E6</text>
<text x="211" y="174.9">A27</text>
<text x="211" y="178.7">A28</text>
<text x="225.3" y="178.7">S_CS2</text>
<text x="225.3" y="174.9">S_CS1</text>
<text x="235.1" y="177">H2</text>
<text x="224.7" y="184.3">VCCQ1</text>
<text x="235.3" y="182.7">J2</text>
<text x="205.8" y="188.2">M2</text>
<text x="211" y="189.9">D0</text>
<text x="224.7" y="188.1">VCCQ2</text>
<text x="224.7" y="191.9">VCCQ3</text>
<text x="235.3" y="186.4">J3</text>
<text x="235.3" y="190.1">J7</text>
<text x="206" y="195.8">K1</text>
<text x="206.1" y="192.1">L1</text>
<text x="211" y="193.7">D1</text>
<text x="211" y="197.4">D2</text>
<text x="224.7" y="195.6">VCCQ4</text>
<text x="235.1" y="197.6">H1</text>
<text x="235.3" y="193.9">J8</text>
<text x="205.8" y="203.3">M4</text>
<text x="206.1" y="199.5">L2</text>
<text x="211" y="201.3">D3</text>
<text x="224.7" y="199.3">VCCQ5</text>
<text x="224.7" y="203.1">VCCQ6</text>
<text x="235.1" y="201.5">H6</text>
<text x="520.9" y="201">SW_TP1230</text>
<text x="206.1" y="207">L3</text>
<text x="211" y="205">D4</text>
<text x="211" y="208.7">D5</text>
<text x="225.1" y="208.7">FVCC1</text>
<text x="235.1" y="207">D4</text>
<text x="206.1" y="210.8">L4</text>
<text x="206.1" y="214.6">L5</text>
<text x="211" y="212.5">D6</text>
<text x="225.1" y="212.5">FVCC2</text>
<text x="235.1" y="210.8">D6</text>
<text x="235.3" y="214.6">J4</text>
<text x="205.8" y="218.3">M5</text>
<text x="211" y="216.2">D7</text>
<text x="211" y="220">D8</text>
<text x="225.1" y="216.2">FVCC3</text>
<text x="225.1" y="220">FVCC4</text>
<text x="235.3" y="218.3">J6</text>
<text x="205.8" y="225.8">M6</text>
<text x="206.1" y="222.1">L6</text>
<text x="211" y="223.8">D9</text>
<text x="211" y="227.5">D10</text>
<text x="224.8" y="225.6">RVCC1</text>
<text x="235.1" y="224">C5</text>
<text x="235.1" y="227.7">D3</text>
<text x="206.1" y="229.6">L7</text>
<text x="206.1" y="233.4">L8</text>
<text x="211" y="231.3">D11</text>
<text x="224.8" y="229.4">RVCC2</text>
<text x="224.8" y="233.2">RVCC3</text>
<text x="235.1" y="231.5">D7</text>
<text x="206" y="237.1">K9</text>
<text x="211" y="235">D12</text>
<text x="211" y="238.8">D13</text>
<text x="226.1" y="236.9">SVCC</text>
<text x="235.1" y="239">D8</text>
<text x="235.1" y="235.2">D2</text>
<text x="520.9" y="234.8">SW_TP1239</text>
<text x="521.1" y="238.9">SW_TP1240</text>
<text x="205.8" y="244.6">M8</text>
<text x="206.1" y="240.9">L9</text>
<text x="211" y="242.6">D14</text>
<text x="223.8" y="240.7">VCC_3V</text>
<text x="235.8" y="244.6">0</text>
<text x="539.6" y="243.1">SW_TP1262</text>
<text x="211" y="246.3">D15</text>
<text x="222.3" y="246.3">VSS(1:12)</text>
<text x="539.6" y="246.8">SW_TP1263</text>
<text x="539.6" y="250.5">SW_TP1264</text>
<text x="539.6" y="273.1">SW_TP1270</text>
<text x="539.6" y="276.9">SW_TP1271</text>
<text x="539.6" y="280.6">SW_TP1272</text>
<text x="539.6" y="284.4">SW_TP1273</text>
<text x="539.6" y="288.1">SW_TP1274</text>
<text x="539.6" y="291.9">SW_TP1275</text>
<text x="539.6" y="295.7">SW_TP1276</text>
<text x="539.6" y="299.4">SW_TP1277</text>
<text x="458.2" y="368.7">DATE</text>
<text x="457.2" y="376.1">APPR’D</text>
<text x="458.1" y="372.4">USER</text>
<text x="391.2" y="398.7">VERS.</text>
<text x="400.2" y="398.7">CHANGE NUMBER</text>
<text x="431" y="398.7">DATE</text>
<text x="448.6" y="398.7">NAME</text>
</g>
<g font-size="1.8">
<text x="193.4" y="75.6">0</text>
<text x="193.4" y="79.3">1</text>
<text x="193.4" y="83.2">2</text>
<text x="538.7" y="79.2">15</text>
<text x="193.4" y="86.9">3</text>
<text x="193.4" y="94.4">5</text>
<text x="193.4" y="90.7">4</text>
<text x="193.4" y="101.9">7</text>
<text x="193.4" y="98.1">6</text>
<text x="193.4" y="105.7">8</text>
<text x="192.4" y="109.5">9</text>
<text x="192.8" y="113.2">10</text>
<text x="192.4" y="116.9">11</text>
<text x="192.4" y="124.5">13</text>
<text x="192.4" y="120.7">12</text>
<text x="192.4" y="128.2">14</text>
<text x="192.4" y="135.7">16</text>
<text x="192.4" y="132">15</text>
<text x="539.7" y="135.4">0</text>
<text x="192.4" y="139.5">17</text>
<text x="192.4" y="143.3">18</text>
<text x="192.4" y="147">19</text>
<text x="538.4" y="147.1">24</text>
<text x="192.4" y="154.5">21</text>
<text x="192.4" y="150.8">20</text>
<text x="342.2" y="154.5">12</text>
<text x="192.4" y="158.3">22</text>
<text x="342.2" y="158.3">13</text>
<text x="192.4" y="162.1">23</text>
<text x="192.4" y="165.8">24</text>
<text x="195.6" y="188.6">0</text>
<text x="195.6" y="196.1">2</text>
<text x="195.6" y="192.4">1</text>
<text x="195.6" y="203.6">4</text>
<text x="195.6" y="199.9">3</text>
<text x="538.5" y="199.2">10</text>
<text x="195.6" y="207.4">5</text>
<text x="195.6" y="211.2">6</text>
<text x="195.6" y="214.9">7</text>
<text x="195.6" y="218.7">8</text>
<text x="195.6" y="226.2">10</text>
<text x="195.6" y="222.4">9</text>
<text x="195.6" y="233.7">12</text>
<text x="195.6" y="230">11</text>
<text x="539.5" y="233.1">1</text>
<text x="195.6" y="237.5">13</text>
<text x="539.5" y="236.8">0</text>
<text x="195.6" y="244.9">15</text>
<text x="195.6" y="241.2">14</text>
</g>
<g font-size="1.7">
<text x="250.8" y="120.2" transform="rotate(-90 250.8 120.2)">-</text>
<text x="535.1" y="136.6">-</text>
<text x="535.1" y="147.9">-</text>
<text x="293.8" y="189.9">width300</text>
<text x="535.1" y="200.5">-</text>
<text x="291.4" y="214.8">width300</text>
<text x="535.1" y="234.3">-</text>
<text x="535.1" y="238">-</text>
<text x="287.8" y="241">width300</text>
<text x="538.3" y="244.3" transform="rotate(-90 538.3 244.3)">-</text>
<text x="538.3" y="251.8" transform="rotate(-90 538.3 251.8)">-</text>
<text x="538.3" y="248" transform="rotate(-90 538.3 248)">-</text>
<text x="538.3" y="274.3" transform="rotate(-90 538.3 274.3)">-</text>
<text x="538.3" y="281.9" transform="rotate(-90 538.3 281.9)">-</text>
<text x="538.3" y="278" transform="rotate(-90 538.3 278)">-</text>
<text x="538.3" y="285.6" transform="rotate(-90 538.3 285.6)">-</text>
<text x="538.3" y="293.1" transform="rotate(-90 538.3 293.1)">-</text>
<text x="538.3" y="289.3" transform="rotate(-90 538.3 289.3)">-</text>
<text x="538.3" y="296.8" transform="rotate(-90 538.3 296.8)">-</text>
<text x="538.3" y="300.6" transform="rotate(-90 538.3 300.6)">-</text>
</g>
<g font-size="1.1">
<text x="275.9" y="64.4">Debug_Option</text>
<text x="306" y="186.4">Debug_Option</text>
<text x="240.8" y="201.5">Debug_Option</text>
<text x="240.9" y="199.7">Debug_Option</text>
<text x="302.2" y="214.6">Debug_Option</text>
<text x="298.4" y="241">Debug_Option</text>
</g>
</svg>
